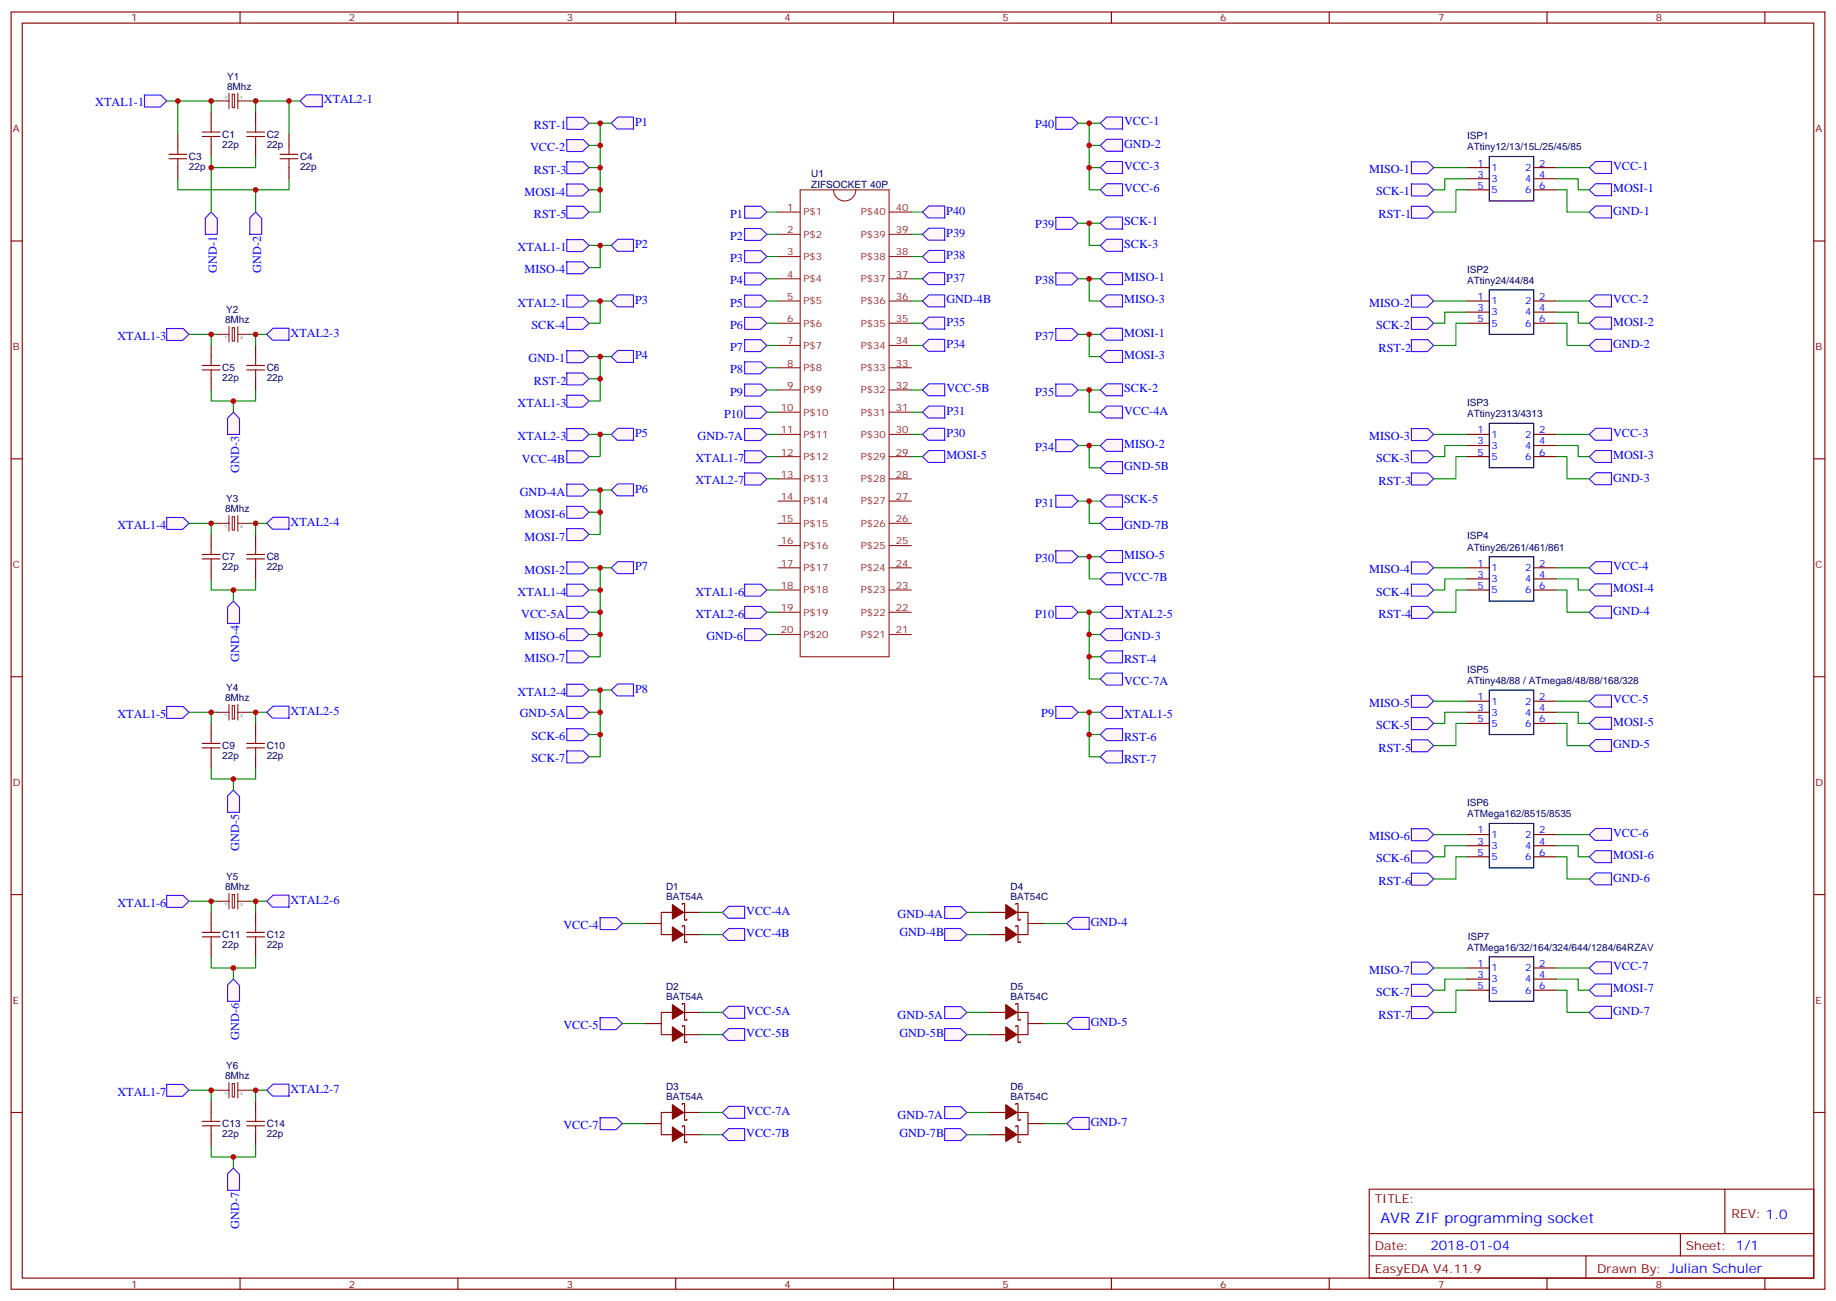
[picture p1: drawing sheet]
<svg xmlns="http://www.w3.org/2000/svg" width="583mm" height="413mm" viewBox="0 0 583 413" stroke-linecap="round" stroke-linejoin="round" font-family="sans-serif">
<g fill="none" stroke="#870000" stroke-width=".35">
<path d="M3.5 3.8h575.8v405.4h-575.8zM7.1 7.3h568.6v398.3h-568.6zM76.2 3.8v3.5M145.3 3.8v3.5M214.5 3.8v3.5M283.6 3.8v3.5M352.8 3.8v3.5M421.9 3.8v3.5M491.1 3.8v3.5M560.2 3.8v3.5M67 35.6v3.5M81.1 35.6v3.5"/>
<path d="M56.4 42.6v3.5M56.4 53.2v3.5M67 46.1v3.6M81.1 46.1v3.6M91.7 42.6v3.5M91.7 53.2v3.5M465.7 53.2h7M465.7 56.7h7M486.8 53.2h7.1M486.8 56.7h7.1M3.5 76.5h3.6M465.7 60.3h7"/>
<path d="M486.8 60.3h7.1M575.7 76.5h3.6M465.7 95.5h7M465.7 99.1h7M486.8 95.5h7.1M486.8 99.1h7.1M67 109.6v3.6M81.1 109.6v3.6M465.7 102.6h7M486.8 102.6h7.1M67 120.2v3.6M81.1 120.2v3.6"/>
<path d="M465.7 137.9h7M486.8 137.9h7.1M3.5 145.6h3.6M465.7 141.4h7M465.7 144.9h7M486.8 141.4h7.1M486.8 144.9h7.1M575.7 145.6h3.6M67 169.6v3.5M81.1 169.6v3.5M67 180.2v3.5M81.1 180.2v3.5"/>
<path d="M465.7 180.2h7M465.7 183.7h7M465.7 187.3h7M486.8 180.2h7.1M486.8 183.7h7.1M486.8 187.3h7.1M3.5 214.8h3.6M575.7 214.8h3.6M67 229.6v3.5M81.1 229.6v3.5M465.7 222.5h7M465.7 226.1h7"/>
<path d="M465.7 229.6h7M486.8 222.5h7.1M486.8 226.1h7.1M486.8 229.6h7.1M67 240.2v3.5M81.1 240.2v3.5M465.7 264.9h7M465.7 268.4h7M465.7 271.9h7M486.8 264.9h7.1M486.8 268.4h7.1M486.8 271.9h7.1"/>
<path d="M3.5 283.9h3.6M67 289.6v3.5M81.1 289.6v3.5M204.6 293.1h5.3M213.4 289.6h-3.5v7h3.5M216.6 287.1v-.4h.7v5.3h.7v-.3M216.6 294.1v-.3h.7v5.3h.7v-.4M217 296.6h5.2M217 289.6h5.2M314 296.6h5.3M314 289.6h5.3M322.4 294.1v-.3h.7v5.3h.7v-.4"/>
<path d="M322.4 287.1v-.4h.7v5.3h.7v-.3M322.8 289.6h3.5v7h-3.2M326.3 293.1h5.3M575.7 283.9h3.6M67 300.1v3.6M81.1 300.1v3.6M216.6 318.8v-.3h.7v5.3h.7v-.4M322.4 318.8v-.3h.7v5.3h.7v-.4M465.7 307.2h7M465.7 310.7h7M465.7 314.3h7M486.8 307.2h7.1"/>
<path d="M486.8 310.7h7.1M486.8 314.3h7.1M204.6 324.8h5.3M213.4 321.3h-3.5v7.1h3.5M216.6 325.9v-.4h.7v5.3h.7v-.3M217 328.4h5.2M217 321.3h5.2M314 328.4h5.3M314 321.3h5.3M322.4 325.9v-.4h.7v5.3h.7v-.3M322.8 321.3h3.5v7.1h-3.2M326.3 324.8h5.3"/>
<path d="M3.5 353.1h3.6M67 349.5v3.6M81.1 349.5v3.6M204.6 356.6h5.3M213.4 353.1h-3.5v7h3.5M216.6 350.6v-.4h.7v5.3h.7v-.3M216.6 357.6v-.3h.7v5.3h.7v-.4M217 353.1h5.2M314 353.1h5.3M322.4 357.6v-.3h.7v5.3h.7v-.4M322.4 350.6v-.4h.7v5.3h.7v-.3M322.8 353.1h3.5v7h-3.2"/>
<path d="M326.3 356.6h5.3M575.7 353.1h3.6M67 360.1v3.5M81.1 360.1v3.5M217 360.1h5.2M314 360.1h5.3M434.6 377.4h141.1v28.2h-141.1zM547.5 377.4v14.1M434.6 391.5h141.1M434.6 398.6h141.1M503.4 398.6v7M533.4 391.5v7.1"/>
<path d="M76.2 405.6v3.6M145.3 405.6v3.6M214.5 405.6v3.6M283.6 405.6v3.6M352.8 405.6v3.6M421.9 405.6v3.6M491.1 405.6v3.6M560.2 405.6v3.6"/>
</g>
<g fill="none" stroke="#8c2424" stroke-width=".35">
<path d="M68.8 32h3.9M72.7 29.6v4.9M73.7 29.9h.7v4.2h-.7zM75.5 32h3.9M75.5 29.6v4.9M246.9 67.3h7.1M246.9 74.4h7.1M254 60.3h28.2v148.1h-28.2zM264.6 60.3a3.5 3.5 0 0 0 3.5 3.5 3.5 3.5 0 0 0 3.5-3.5M282.2 67.3h7.1M282.2 74.4h7.1M246.9 81.4h7.1"/>
<path d="M246.9 88.5h7.1M246.9 95.5h7.1M282.2 81.4h7.1M282.2 88.5h7.1M282.2 95.5h7.1M68.8 106.1h3.9M72.7 103.6v5M73.7 104h.7v4.2h-.7zM75.5 103.6v5M75.5 106.1h3.9M246.9 102.6h7.1M246.9 109.6h7.1"/>
<path d="M246.9 116.7h7.1M282.2 102.6h7.1M282.2 109.6h7.1M282.2 116.7h7.1M246.9 123.8h7.1M246.9 130.8h7.1M246.9 137.9h7.1M282.2 123.8h7.1M282.2 130.8h7.1M282.2 137.9h7.1M246.9 144.9h7.1M246.9 152h7.1"/>
<path d="M246.9 159h7.1M282.2 144.9h7.1M282.2 152h7.1M282.2 159h7.1M68.8 166.1h3.9M72.7 163.6v5M73.7 164h.7v4.2h-.7zM75.5 166.1h3.9M75.5 163.6v5M246.9 166.1h7.1M246.9 173.1h7.1M282.2 166.1h7.1"/>
<path d="M282.2 173.1h7.1M246.9 180.2h7.1M246.9 187.3h7.1M246.9 194.3h7.1M282.2 180.2h7.1M282.2 187.3h7.1M282.2 194.3h7.1M246.9 201.4h7.1M282.2 201.4h7.1M68.8 226.1h3.9M72.7 223.6v4.9M73.7 223.9h.7v4.3h-.7z"/>
<path d="M75.5 223.6v4.9M75.5 226.1h3.9M68.8 286h3.9M72.7 283.6v4.9M73.7 283.9h.7v4.2h-.7zM75.5 283.6v4.9M75.5 286h3.9M68.8 346h3.9M72.7 343.5v5M73.7 343.9h.7v4.2h-.7zM75.5 343.5v5M75.5 346h3.9"/>
</g>
<path d="M472.7 49.7h14.1v14.1h-14.1zM472.7 92h14.1v14.1h-14.1zM472.7 134.3h14.1v14.1h-14.1zM472.7 176.7h14.1v14.1h-14.1zM472.7 219h14.1v14.1h-14.1zM472.7 261.3h14.1v14.1h-14.1zM472.7 303.7h14.1v14.1h-14.1z" fill="none" stroke="#000" stroke-width=".35"/>
<g fill="none" stroke="#a10000" stroke-width=".35">
<path d="M67 39.1v2.8M81.1 39.1v2.8M53.6 50.4h5.7M53.6 49h5.7M56.4 46.1v2.9M56.4 50.4v2.8M64.2 43.3h5.6M64.2 41.9h5.6M67 43.3v2.8M78.3 43.3h5.7M78.3 41.9h5.7M81.1 43.3v2.8"/>
<path d="M88.9 50.4h5.6M88.9 49h5.6M91.7 46.1v2.9M91.7 50.4v2.8M64.2 117.4h5.6M64.2 116h5.6M67 113.2v2.8M67 117.4v2.8M78.3 117.4h5.7M78.3 116h5.7M81.1 113.2v2.8M81.1 117.4v2.8"/>
<path d="M64.2 177.4h5.6M64.2 176h5.6M67 173.1v2.9M67 177.4v2.8M78.3 177.4h5.7M78.3 176h5.7M81.1 173.1v2.9M81.1 177.4v2.8M64.2 237.3h5.6M64.2 235.9h5.6M67 233.1v2.8M67 237.3v2.9"/>
<path d="M78.3 237.3h5.7M78.3 235.9h5.7M81.1 233.1v2.8M81.1 237.3v2.9M64.2 297.3h5.6M64.2 295.9h5.6M67 293.1v2.8M67 297.3v2.8M78.3 297.3h5.7M78.3 295.9h5.7M81.1 293.1v2.8M81.1 297.3v2.8"/>
<path d="M64.2 357.3h5.6M64.2 355.9h5.6M67 353.1v2.8M67 357.3v2.8M78.3 357.3h5.7M78.3 355.9h5.7M81.1 353.1v2.8M81.1 357.3v2.8"/>
</g>
<g fill="#870000" stroke="#870000" stroke-width=".35">
<path d="M213.4 287.1l3.6 2.5-3.6 2.1z"/>
<path d="M213.4 294.1l3.6 2.5-3.6 2.1z"/>
<path d="M213.4 318.8l3.6 2.5-3.6 2.1z"/>
<path d="M213.4 325.9l3.6 2.5-3.6 2.1z"/>
<path d="M213.4 350.6l3.6 2.5-3.6 2.1z"/>
<path d="M213.4 357.6l3.6 2.5-3.6 2.1z"/>
<path d="M319.3 294.1l3.5 2.5-3.5 2.1z"/>
<path d="M319.3 287.1l3.5 2.5-3.5 2.1z"/>
<path d="M319.3 325.9l3.5 2.5-3.5 2.1z"/>
<path d="M319.3 318.8l3.5 2.5-3.5 2.1z"/>
<path d="M319.3 357.6l3.5 2.5-3.5 2.1z"/>
<path d="M319.3 350.6l3.5 2.5-3.5 2.1z"/>
</g>
<g fill="#fff7f7" stroke="#420aff" stroke-width=".35">
<path d="M349.2 39.1l2.1-2h5l.1 3.8h-5.3z"/>
<path d="M349.2 70.8l2.1-1.9h5l.1 3.8h-5.3z"/>
<path d="M349.2 88.5l2.1-2h5l.1 3.8h-5.3z"/>
<path d="M349.2 106.1l2.1-1.9h5l.1 3.8h-5.3z"/>
<path d="M179.8 111.3h5.3l1.9 1.9-2.1 1.9h-5z"/>
<path d="M179.8 37.2h5.3l1.9 1.9-2.1 1.9h-5z"/>
<path d="M504.5 53.2l2-1.9h5l.1 3.8h-5.3z"/>
<path d="M447.9 58.4h5.3l1.9 1.9-2 1.9h-5.1z"/>
<path d="M447.9 51.3h5.3l1.9 1.9-2 1.9h-5.1z"/>
<path d="M504.5 60.3l2-2h5l.1 3.8h-5.3z"/>
<path d="M504.5 67.3l2-1.9h5l.1 3.8h-5.3z"/>
<path d="M447.9 65.5h5.3l1.9 1.8-2 2h-5.1z"/>
<path d="M504.5 95.5l2-1.9h5l.1 3.8h-5.3z"/>
<path d="M447.9 100.7h5.3l1.9 1.9-2 1.9h-5.1z"/>
<path d="M447.9 93.7h5.3l1.9 1.8-2 2h-5.1z"/>
<path d="M504.5 102.6l2-2h5l.1 3.8h-5.3z"/>
<path d="M504.5 109.6l2-1.9h5l.1 3.8h-5.3z"/>
<path d="M447.9 107.8h5.3l1.9 1.8-2 2h-5.1z"/>
<path d="M504.5 137.9l2-2h5l.1 3.8h-5.3z"/>
<path d="M447.9 143.1h5.3l1.9 1.8-2 2h-5.1z"/>
<path d="M447.9 136h5.3l1.9 1.9-2 1.9h-5.1z"/>
<path d="M504.5 144.9l2-1.9h5l.1 3.8h-5.3z"/>
<path d="M504.5 152l2-2h5l.1 3.8h-5.3z"/>
<path d="M447.9 150.1h5.3l1.9 1.9-2 1.9h-5.1z"/>
<path d="M504.5 180.2l2-1.9h5l.1 3.8h-5.3z"/>
<path d="M447.9 185.4h5.3l1.9 1.9-2 1.9h-5.1z"/>
<path d="M447.9 178.3h5.3l1.9 1.9-2 1.9h-5.1z"/>
<path d="M504.5 187.3l2-2h5l.1 3.8h-5.3z"/>
<path d="M504.5 194.3l2-1.9h5l.1 3.8h-5.3z"/>
<path d="M447.9 192.5h5.3l1.9 1.8-2 2h-5.1z"/>
<path d="M504.5 307.2l2-1.9h5l.1 3.8h-5.3z"/>
<path d="M447.9 312.4h5.3l1.9 1.9-2 1.9h-5.1z"/>
<path d="M447.9 305.3h5.3l1.9 1.9-2 1.9h-5.1z"/>
<path d="M504.5 314.3l2-2h5l.1 3.8h-5.3z"/>
<path d="M504.5 321.3l2-1.9h5l.1 3.8h-5.3z"/>
<path d="M447.9 319.5h5.3l1.9 1.8-2 2h-5.1z"/>
<path d="M504.5 264.9l2-2h5l.1 3.8h-5.3z"/>
<path d="M447.9 270.1h5.3l1.9 1.8-2 2h-5.1z"/>
<path d="M447.9 263h5.3l1.9 1.9-2 1.9h-5.1z"/>
<path d="M504.5 271.9l2-1.9h5l.1 3.8h-5.3z"/>
<path d="M504.5 279l2-2h5l.1 3.8h-5.3z"/>
<path d="M447.9 277.1h5.3l1.9 1.9-2 1.9h-5.1z"/>
<path d="M179.8 44.3h5.3l1.9 1.8-2.1 2h-5z"/>
<path d="M349.2 123.8l2.1-2h5l.1 3.8h-5.3z"/>
<path d="M349.2 141.4l2.1-1.9h5l.1 3.7h-5.3z"/>
<path d="M179.8 178.3h5.3l1.9 1.9-2.1 1.9h-5z"/>
<path d="M349.2 46.1l2.1-1.9h5l.1 3.8h-5.3z"/>
<path d="M179.8 118.4h5.3l1.9 1.8-2.1 2h-5z"/>
<path d="M349.2 60.3l2.1-2h5l.1 3.8h-5.3z"/>
<path d="M349.2 53.2l2.1-1.9h5l.1 3.8h-5.3z"/>
<path d="M179.8 51.3h5.3l1.9 1.9-2.1 1.9h-5z"/>
<path d="M179.8 65.5h5.3l1.9 1.8-2.1 2h-5z"/>
<path d="M236.3 65.5h5.3l1.8 1.8-2 2h-5z"/>
<path d="M194 39.1l2.1-2h5l.1 3.8h-5.3z"/>
<path d="M236.3 86.6h5.3l1.8 1.9-2 1.9h-5z"/>
<path d="M194 113.2l2.1-2h5l.1 3.8h-5.3z"/>
<path d="M335.1 37.2h5.2l1.9 1.9-2 1.9h-5.1z"/>
<path d="M292.8 74.4l2-2h5.1v3.8h-5.2z"/>
<path d="M292.8 81.4l2-1.9h5.1v3.8h-5.2z"/>
<path d="M292.8 88.5l2-2h5.1v3.8h-5.2z"/>
<path d="M335.1 69h5.2l1.9 1.8-2 2h-5.1z"/>
<path d="M335.1 86.6h5.2l1.9 1.9-2 1.9h-5.1z"/>
<path d="M335.1 104.3h5.2l1.9 1.8-2 2h-5.1z"/>
<path d="M349.2 77.9l2.1-1.9h5l.1 3.7h-5.3z"/>
<path d="M349.2 95.5l2.1-1.9h5l.1 3.8h-5.3z"/>
<path d="M349.2 113.2l2.1-2h5l.1 3.8h-5.3z"/>
<path d="M236.3 129h5.3l1.8 1.8-2 2h-5z"/>
<path d="M236.3 107.8h5.3l1.8 1.8-2 2h-5z"/>
<path d="M236.3 114.8h5.3l1.8 1.9-2 1.9h-5z"/>
<path d="M194 180.2l2.1-1.9h5l.1 3.8h-5.3z"/>
<path d="M179.8 143.1h5.3l1.9 1.8-2.1 2h-5z"/>
<path d="M194 219l2.1-1.9h5l.1 3.8h-5.3z"/>
<path d="M179.8 224.2h5.3l1.9 1.9-2.1 1.9h-5z"/>
<path d="M349.2 159l2.1-1.9h5l.1 3.8h-5.3z"/>
<path d="M349.2 176.7l2.1-2h5l.1 3.8h-5.3z"/>
<path d="M292.8 144.9l2-1.9h5.1v3.8h-5.2z"/>
<path d="M236.3 199.5h5.3l1.8 1.9-2 1.9h-5z"/>
<path d="M179.8 238.3h5.3l1.9 1.9-2.1 1.9h-5z"/>
<path d="M179.8 231.3h5.3l1.9 1.8-2.1 2h-5z"/>
<path d="M179.8 206.6h5.3l1.9 1.8-2.1 2h-5z"/>
<path d="M179.8 199.5h5.3l1.9 1.9-2.1 1.9h-5z"/>
<path d="M236.3 100.7h5.3l1.8 1.9-2 1.9h-5z"/>
<path d="M194 155.5l2.1-1.9h5l.1 3.8h-5.3z"/>
<path d="M179.8 167.8h5.3l1.9 1.8-2.1 2h-5z"/>
<path d="M179.8 160.7h5.3l1.9 1.9-2.1 1.9h-5z"/>
<path d="M236.3 121.9h5.3l1.8 1.9-2 1.9h-5z"/>
<path d="M335.1 224.2h5.2l1.9 1.9-2 1.9h-5.1z"/>
<path d="M349.2 240.2l1.9-1.9h5.3l-.1 3.8h-5z"/>
<path d="M349.2 233.1l1.9-1.8h5.3l-.1 3.8h-5z"/>
<path d="M292.8 67.3l2-1.9h5.1v3.8h-5.2z"/>
<path d="M335.1 192.5h5.2l1.9 1.8-2 2h-5.1z"/>
<path d="M349.2 201.4l1.9-1.9h5.3l-.1 3.8h-5z"/>
<path d="M504.5 222.5l2-1.9h5l.1 3.8h-5.3z"/>
<path d="M447.9 227.7h5.3l1.9 1.9-2 1.9h-5.1z"/>
<path d="M447.9 220.7h5.3l1.9 1.8-2 2h-5.1z"/>
<path d="M504.5 229.6l2-2h5l.1 3.8h-5.3z"/>
<path d="M504.5 236.6l2-1.9h5l.1 3.8h-5.3z"/>
<path d="M447.9 234.8h5.3l1.9 1.8-2 2h-5.1z"/>
<path d="M179.8 83.1h5.3l1.9 1.8-2.1 2h-5z"/>
<path d="M179.8 100.7h5.3l1.9 1.9-2.1 1.9h-5z"/>
<path d="M349.2 208.4l1.9-1.8h5.3l-.1 3.8h-5z"/>
<path d="M179.8 58.4h5.3l1.9 1.9-2.1 1.9h-5z"/>
<path d="M338.7 293.1l2-2h5l.1 3.8h-5.3z"/>
<path d="M299.8 287.7h5.3l1.8 1.9-2 1.9h-5z"/>
<path d="M299.9 294.7h5l2 1.9-1.8 1.9h-5.3z"/>
<path d="M229.3 289.6l2-2h5.1v3.8h-5.2z"/>
<path d="M190.4 291.2h5.3l1.9 1.9-2.1 1.9h-5z"/>
<path d="M179.8 153.7h5.3l1.9 1.8-2.1 1.9h-5z"/>
<path d="M292.8 95.5l2-1.9h5.1v3.8h-5.2z"/>
<path d="M292.8 102.6l2-2h5.1v3.8h-5.2z"/>
<path d="M335.1 121.9h5.2l1.9 1.9-2 1.9h-5.1z"/>
<path d="M349.2 130.8l2.1-1.9h5l.1 3.8h-5.3z"/>
<path d="M179.8 192.5h5.3l1.9 1.8-2.1 2h-5z"/>
<path d="M292.8 123.8l2-2h5.1v3.8h-5.2z"/>
<path d="M292.8 109.6l2-1.9h5.1v3.8h-5.2z"/>
<path d="M349.2 148.4l2.1-1.9h5l.1 3.8h-5.3z"/>
<path d="M335.1 139.5h5.2l1.9 1.9-2 1.9h-5.1z"/>
<path d="M236.3 136h5.3l1.8 1.9-2 1.9h-5z"/>
<path d="M349.2 215.5l1.9-1.9h5.3l-.1 3.8h-5z"/>
<path d="M335.1 157.2h5.2l1.9 1.8-2 2h-5.1z"/>
<path d="M335.1 174.8h5.2l1.9 1.9-2 1.9h-5.1z"/>
<path d="M292.8 130.8l2-1.9h5.1v3.8h-5.2z"/>
<path d="M292.8 137.9l2-2h5.1v3.8h-5.2z"/>
<path d="M349.2 166.1l1.9-1.9h5.3l-.1 3.8h-5z"/>
<path d="M349.2 183.7l2.1-1.9h5l.1 3.8h-5.3z"/>
<path d="M45.8 30.2h5.3l1.8 1.8-2 2h-5z"/>
<path d="M95.2 32l2.1-1.9h5l.1 3.8h-5.3z"/>
<path d="M67 67.3l2 2v5.1l-3.8 .1v-5.3z"/>
<path d="M81.1 67.3l2 2v5.1l-3.8 .1v-5.3z"/>
<path d="M52.8 104.3h5.3l1.9 1.8-2.1 2h-5z"/>
<path d="M72.2 132.7l1.9-1.9 1.9 2v5.1l-3.8 .1z"/>
<path d="M84.7 106.1l2-1.9h5l.1 3.8h-5.3z"/>
<path d="M52.8 164.2h5.3l1.9 1.9-2.1 1.9h-5z"/>
<path d="M72.2 192.6l1.9-1.8 1.9 2v5l-3.8 .1z"/>
<path d="M84.7 166.1l2-2h5l.1 3.8h-5.3z"/>
<path d="M52.8 224.2h5.3l1.9 1.9-2.1 1.9h-5z"/>
<path d="M72.2 252.6l1.9-1.8 1.9 2v5l-3.8 .1z"/>
<path d="M84.7 226.1l2-2h5l.1 3.8h-5.3z"/>
<path d="M52.8 284.2h5.3l1.9 1.8-2.1 2h-5z"/>
<path d="M72.2 312.6l1.9-1.9 1.9 2.1v5l-3.8 .1z"/>
<path d="M84.7 286l2-1.9h5l.1 3.8h-5.3z"/>
<path d="M52.8 344.2h5.3l1.9 1.8-2.1 1.9h-5z"/>
<path d="M72.2 372.6l1.9-1.9 1.9 2v5.1h-3.8z"/>
<path d="M84.7 346l2-1.9h5l.1 3.8h-5.3z"/>
<path d="M194 77.9l2.1-1.9h5l.1 3.7h-5.3z"/>
<path d="M236.3 72.5h5.3l1.8 1.9-2 1.9h-5z"/>
<path d="M179.8 76h5.3l1.9 1.9-2.1 1.9h-5z"/>
<path d="M179.8 93.7h5.3l1.9 1.8-2.1 2h-5z"/>
<path d="M194 95.5l2.1-1.9h5l.1 3.8h-5.3z"/>
<path d="M236.3 79.6h5.3l1.8 1.8-2 2h-5z"/>
<path d="M236.3 93.7h5.3l1.8 1.8-2 2h-5z"/>
<path d="M194 137.9l2.1-2h5l.1 3.8h-5.3z"/>
<path d="M179.8 125.4h5.3l1.9 1.9-2.1 1.9h-5z"/>
<path d="M179.8 136h5.3l1.9 1.9-2.1 1.9h-5z"/>
<path d="M179.8 185.4h5.3l1.9 1.9-2.1 1.9h-5z"/>
<path d="M179.8 217.2h5.3l1.9 1.8-2.1 1.9h-5z"/>
<path d="M349.2 226.1l1.9-1.9h5.3l-.1 3.8h-5z"/>
<path d="M349.2 194.3l1.9-1.8h5.3l-.1 3.8h-5z"/>
<path d="M236.3 185.4h5.3l1.8 1.9-2 1.9h-5z"/>
<path d="M236.3 192.5h5.3l1.8 1.8-2 2h-5z"/>
<path d="M236.3 143.1h5.3l1.8 1.8-2 2h-5z"/>
<path d="M236.3 150.1h5.3l1.8 1.9-2 1.9h-5z"/>
<path d="M229.3 296.6l2-1.9h5.1v3.8h-5.2z"/>
<path d="M229.3 321.3l2-1.9h5.1v3.8h-5.2z"/>
<path d="M190.4 323h5.3l1.9 1.8-2.1 2h-5z"/>
<path d="M229.3 328.4l2-2h5.1v3.8h-5.2z"/>
<path d="M229.3 353.1l2-2h5.1v3.8h-5.2z"/>
<path d="M190.4 354.7h5.3l1.9 1.9-2.1 1.9h-5z"/>
<path d="M229.3 360.1l2-1.9h5.1v3.8h-5.2z"/>
<path d="M338.7 324.8l2-1.9h5l.1 3.8h-5.3z"/>
<path d="M299.8 319.5h5.3l1.8 1.8-2 2h-5z"/>
<path d="M299.9 326.4h5l2 2-1.8 1.8h-5.3z"/>
<path d="M338.7 356.6l2-2h5l.1 3.8h-5.3z"/>
<path d="M299.8 351.2h5.3l1.8 1.9-2 1.9h-5z"/>
<path d="M299.9 358.2h5l2 1.9-1.8 1.9h-5.3z"/>
</g>
<g fill="none" stroke="#008700" stroke-width=".35">
<path d="M52.9 32h14.1M56.4 32v10.6M68.8 32h-1.8v3.6M79.4 32h1.7v3.6M81.1 32h14.1M91.7 32v10.6M187 39.1h7M190.5 39.1v7h-3.5M342.2 39.1h7M345.7 39.1v7h3.5M56.4 56.7v3.6h35.3v-3.6M67 49.7v3.5h14.1v-3.5"/>
<path d="M67 53.2v14.1M190.5 46.1v7.1h-3.5M190.5 53.2v7.1h-3.5M345.7 46.1v7.1h3.5M345.7 53.2v7.1h3.5M455.1 53.2h10.6M465.7 56.7h-7.1v3.6h-3.5M493.9 56.7h7v3.6h3.6M493.9 53.2h10.6M81.1 60.3v7M187 77.9h7M190.5 60.3v7h-3.5"/>
<path d="M190.5 77.9v7h-3.5M243.4 67.3h3.5M243.4 74.4h3.5M289.3 67.3h3.5M289.3 74.4h3.5M342.2 70.8h7M345.7 70.8v7.1h3.5M465.7 60.3h-3.6v7h-7M493.9 60.3h3.5v7h7.1M187 95.5h7M190.5 95.5v7.1h-3.5M243.4 95.5h3.5"/>
<path d="M243.4 88.5h3.5M243.4 81.4h3.5M289.3 95.5h3.5M289.3 88.5h3.5M289.3 81.4h3.5M342.2 88.5h7M345.7 88.5v7h3.5M455.1 95.5h10.6M465.7 99.1h-7.1v3.5h-3.5M493.9 99.1h7v3.5h3.6M493.9 95.5h10.6M60 106.1h7"/>
<path d="M68.8 106.1h-1.8v3.5M79.4 106.1h1.7v3.5M81.1 106.1h3.6M187 113.2h7M190.5 113.2v7h-3.5M243.4 109.6h3.5M243.4 116.7h3.5M243.4 102.6h3.5M289.3 109.6h3.5M289.3 102.6h3.5M342.2 106.1h7M345.7 106.1v7.1h3.5"/>
<path d="M465.7 102.6h-3.6v7h-7M493.9 102.6h3.5v7h7.1M67 123.8v3.5h14.1v-3.5M74.1 127.3v3.5M187 137.9h7M190.5 120.2v7.1h-3.5M190.5 137.9v7h-3.5M243.4 137.9h3.5M243.4 130.8h3.5M243.4 123.8h3.5M289.3 137.9h3.5M289.3 130.8h3.5"/>
<path d="M289.3 123.8h3.5M342.2 123.8h7M345.7 123.8v7h3.5M455.1 137.9h10.6M493.9 137.9h10.6M187 155.5h7M190.5 155.5v7.1h-3.5M243.4 144.9h3.5M243.4 152h3.5M289.3 144.9h3.5M342.2 141.4h7M342.2 159h7"/>
<path d="M345.7 141.4v7h3.5M345.7 159v7.1h3.5M465.7 141.4h-7.1v3.5h-3.5M465.7 144.9h-3.6v7.1h-7M493.9 144.9h3.5v7.1h7.1M493.9 141.4h7v3.5h3.6M60 166.1h7M68.8 166.1h-1.8v3.5M79.4 166.1h1.7v3.5M81.1 166.1h3.6M190.5 162.6v7h-3.5M342.2 176.7h7"/>
<path d="M345.7 176.7v7h3.5M67 183.7v3.6h14.1v-3.6M74.1 187.3v3.5M187 180.2h7M190.5 180.2v7.1h-3.5M190.5 187.3v7h-3.5M190.5 194.3v7.1h-3.5M243.4 194.3h3.5M243.4 187.3h3.5M342.2 194.3h7M345.7 194.3v7.1h3.5M455.1 180.2h10.6"/>
<path d="M465.7 183.7h-7.1v3.6h-3.5M465.7 187.3h-3.6v7h-7M493.9 187.3h3.5v7h7.1M493.9 183.7h7v3.6h3.6M493.9 180.2h10.6M187 219h7M190.5 201.4v7h-3.5M190.5 219v7.1h-3.5M243.4 201.4h3.5M345.7 201.4v7h3.5M345.7 208.4v7.1h3.5M60 226.1h7"/>
<path d="M68.8 226.1h-1.8v3.5M79.4 226.1h1.7v3.5M81.1 226.1h3.6M190.5 226.1v7h-3.5M190.5 233.1v7.1h-3.5M342.2 226.1h7M345.7 233.1v7.1h3.5M345.7 226.1v7h3.5M455.1 222.5h10.6M465.7 226.1h-7.1v3.5h-3.5M465.7 229.6h-3.6v7h-7M493.9 229.6h3.5v7h7.1"/>
<path d="M493.9 226.1h7v3.5h3.6M493.9 222.5h10.6M67 243.7v3.5h14.1v-3.5M74.1 247.2v3.6M455.1 264.9h10.6M465.7 268.4h-7.1v3.5h-3.5M465.7 271.9h-3.6v7.1h-7M493.9 271.9h3.5v7.1h7.1M493.9 268.4h7v3.5h3.6M493.9 264.9h10.6M60 286h7M68.8 286h-1.8v3.6"/>
<path d="M79.4 286h1.7v3.6M81.1 286h3.6M197.6 293.1h7M222.2 289.6h7.1M222.2 296.6h7.1M306.9 289.6h7.1M306.9 296.6h7.1M331.6 293.1h7.1M67 303.7v3.5h14.1v-3.5M74.1 307.2v3.5M455.1 307.2h10.6M465.7 310.7h-7.1v3.6h-3.5"/>
<path d="M465.7 314.3h-3.6v7h-7M493.9 314.3h3.5v7h7.1M493.9 310.7h7v3.6h3.6M493.9 307.2h10.6M197.6 324.8h7M222.2 321.3h7.1M222.2 328.4h7.1M306.9 321.3h7.1M306.9 328.4h7.1M331.6 324.8h7.1M60 346h7M68.8 346h-1.8v3.5"/>
<path d="M79.4 346h1.7v3.5M81.1 346h3.6M197.6 356.6h7M222.2 353.1h7.1M306.9 353.1h7.1M331.6 356.6h7.1M67 363.6v3.6h14.1v-3.6M74.1 367.2v3.5M222.2 360.1h7.1M306.9 360.1h7.1"/>
</g>
<g fill="#c00">
<circle cx="345.7" cy="226.1" r=".88"/>
<circle cx="345.7" cy="233.1" r=".88"/>
<circle cx="190.5" cy="219" r=".88"/>
<circle cx="190.5" cy="155.5" r=".88"/>
<circle cx="190.5" cy="162.6" r=".88"/>
<circle cx="190.5" cy="201.4" r=".88"/>
<circle cx="190.5" cy="187.3" r=".88"/>
<circle cx="190.5" cy="120.2" r=".88"/>
<circle cx="81.1" cy="346" r=".88"/>
<circle cx="67" cy="346" r=".88"/>
<circle cx="74.1" cy="367.2" r=".88"/>
<circle cx="81.1" cy="226.1" r=".88"/>
<circle cx="67" cy="226.1" r=".88"/>
<circle cx="74.1" cy="247.2" r=".88"/>
<circle cx="81.1" cy="106.1" r=".88"/>
<circle cx="67" cy="106.1" r=".88"/>
<circle cx="91.7" cy="32" r=".88"/>
<circle cx="67" cy="32" r=".88"/>
<circle cx="81.1" cy="32" r=".88"/>
<circle cx="345.7" cy="208.4" r=".88"/>
<circle cx="190.5" cy="60.3" r=".88"/>
<circle cx="190.5" cy="53.2" r=".88"/>
<circle cx="190.5" cy="233.1" r=".88"/>
<circle cx="345.7" cy="106.1" r=".88"/>
<circle cx="345.7" cy="88.5" r=".88"/>
<circle cx="345.7" cy="70.8" r=".88"/>
<circle cx="345.7" cy="53.2" r=".88"/>
<circle cx="345.7" cy="46.1" r=".88"/>
<circle cx="345.7" cy="39.1" r=".88"/>
<circle cx="190.5" cy="113.2" r=".88"/>
<circle cx="190.5" cy="46.1" r=".88"/>
<circle cx="190.5" cy="39.1" r=".88"/>
<circle cx="345.7" cy="123.8" r=".88"/>
<circle cx="345.7" cy="141.4" r=".88"/>
<circle cx="345.7" cy="159" r=".88"/>
<circle cx="345.7" cy="176.7" r=".88"/>
<circle cx="56.4" cy="32" r=".88"/>
<circle cx="67" cy="53.2" r=".88"/>
<circle cx="81.1" cy="60.3" r=".88"/>
<circle cx="74.1" cy="127.3" r=".88"/>
<circle cx="74.1" cy="187.3" r=".88"/>
<circle cx="67" cy="166.1" r=".88"/>
<circle cx="81.1" cy="166.1" r=".88"/>
<circle cx="74.1" cy="307.2" r=".88"/>
<circle cx="67" cy="286" r=".88"/>
<circle cx="81.1" cy="286" r=".88"/>
<circle cx="190.5" cy="77.9" r=".88"/>
<circle cx="190.5" cy="95.5" r=".88"/>
<circle cx="190.5" cy="137.9" r=".88"/>
<circle cx="190.5" cy="180.2" r=".88"/>
<circle cx="190.5" cy="194.3" r=".88"/>
<circle cx="190.5" cy="226.1" r=".88"/>
<circle cx="345.7" cy="201.4" r=".88"/>
<circle cx="345.7" cy="194.3" r=".88"/>
</g>
<text font-size="4.6" fill="#00f" x="438.1" y="388">AVR ZIF programming socket</text>
<text font-size="4.2" fill="#00f" x="454" y="396.8">2018-01-04</text>
<g font-size="3.9" fill="#00f">
<text x="30.2" y="33.8">XTAL1-1</text>
<text x="102.8" y="32.8">XTAL2-1</text>
<text x="169.5" y="41">RST-1</text>
<text x="201.6" y="39.9">P1</text>
<text x="328.6" y="40.7">P40</text>
<text x="356.8" y="39.8">VCC-1</text>
<text x="168.3" y="47.9">VCC-2</text>
<text x="356.8" y="47">GND-2</text>
<text x="356.8" y="53.9">VCC-3</text>
<text x="512.1" y="53.9">VCC-1</text>
<text x="169.5" y="55.1">RST-3</text>
<text x="434.6" y="55">MISO-1</text>
<text x="166.5" y="62.1">MOSI-4</text>
<text x="356.8" y="61">VCC-6</text>
<text x="436.8" y="62">SCK-1</text>
<text x="512.1" y="61">MOSI-1</text>
<text x="169.5" y="69.2">RST-5</text>
<text x="231.8" y="69.1">P1</text>
<text x="300.4" y="68.2">P40</text>
<text x="356.8" y="71.6">SCK-1</text>
<text x="437.6" y="69.2">RST-1</text>
<text x="512.1" y="68.2">GND-1</text>
<text x="231.8" y="76.2">P2</text>
<text x="300.4" y="75.2">P39</text>
<text x="328.6" y="72.5">P39</text>
<text x="164.3" y="79.7">XTAL1-1</text>
<text x="201.6" y="78.7">P2</text>
<text x="231.8" y="83.2">P3</text>
<text x="300.4" y="82.3">P38</text>
<text x="356.8" y="78.6">SCK-3</text>
<text x="68.8" y="86.5" transform="rotate(-90 68.8 86.5)">GND-1</text>
<text x="82.9" y="86.5" transform="rotate(-90 82.9 86.5)">GND-2</text>
<text x="166.5" y="86.7">MISO-4</text>
<text x="300.4" y="89.4">P37</text>
<text x="356.8" y="89.2">MISO-1</text>
<text x="231.8" y="90.3">P4</text>
<text x="328.6" y="90.1">P38</text>
<text x="164.3" y="97.3">XTAL2-1</text>
<text x="201.6" y="96.4">P3</text>
<text x="231.8" y="97.3">P5</text>
<text x="300.4" y="96.3">GND-4B</text>
<text x="356.8" y="96.3">MISO-3</text>
<text x="434.6" y="97.3">MISO-2</text>
<text x="512.1" y="96.3">VCC-2</text>
<text x="37.3" y="107.9">XTAL1-3</text>
<text x="92.3" y="106.9">XTAL2-3</text>
<text x="168.7" y="104.4">SCK-4</text>
<text x="231.8" y="104.4">P6</text>
<text x="300.4" y="103.3">P35</text>
<text x="328.6" y="107.8">P37</text>
<text x="356.8" y="106.8">MOSI-1</text>
<text x="436.8" y="104.4">SCK-2</text>
<text x="512.1" y="103.3">MOSI-2</text>
<text x="231.8" y="111.4">P7</text>
<text x="300.4" y="110.5">P34</text>
<text x="356.8" y="113.9">MOSI-3</text>
<text x="437.6" y="111.6">RST-2</text>
<text x="512.1" y="110.5">GND-2</text>
<text x="167.8" y="115">GND-1</text>
<text x="201.6" y="114">P4</text>
<text x="231.8" y="118.5">P8</text>
<text x="169.5" y="122.2">RST-2</text>
<text x="231.8" y="125.6">P9</text>
<text x="300.4" y="124.6">VCC-5B</text>
<text x="328.6" y="125.7">P35</text>
<text x="356.8" y="124.5">SCK-2</text>
<text x="164.3" y="129">XTAL1-3</text>
<text x="300.4" y="131.6">P31</text>
<text x="356.8" y="131.6">VCC-4A</text>
<text x="229.8" y="132.6">P10</text>
<text x="164.3" y="139.7">XTAL2-3</text>
<text x="201.6" y="138.7">P5</text>
<text x="221.4" y="139.8">GND-7A</text>
<text x="300.4" y="138.7">P30</text>
<text x="328.6" y="143">P34</text>
<text x="356.8" y="142.1">MISO-2</text>
<text x="434.6" y="139.6">MISO-3</text>
<text x="512.1" y="138.6">VCC-3</text>
<text x="75.9" y="150" transform="rotate(-90 75.9 150)">GND-3</text>
<text x="165.7" y="146.8">VCC-4B</text>
<text x="220.7" y="146.7">XTAL1-7</text>
<text x="300.4" y="145.6">MOSI-5</text>
<text x="356.8" y="149.3">GND-5B</text>
<text x="436.8" y="146.7">SCK-3</text>
<text x="512.1" y="145.6">MOSI-3</text>
<text x="220.7" y="153.7">XTAL2-7</text>
<text x="437.6" y="153.9">RST-3</text>
<text x="512.1" y="152.8">GND-3</text>
<text x="165" y="157.4">GND-4A</text>
<text x="201.6" y="156.4">P6</text>
<text x="328.6" y="160.9">P31</text>
<text x="356.8" y="159.8">SCK-5</text>
<text x="37.3" y="167.9">XTAL1-4</text>
<text x="92.3" y="166.9">XTAL2-4</text>
<text x="166.5" y="164.5">MOSI-6</text>
<text x="166.5" y="171.5">MOSI-7</text>
<text x="356.8" y="168">GND-7B</text>
<text x="328.6" y="178.5">P30</text>
<text x="356.8" y="177.4">MISO-5</text>
<text x="166.5" y="182.1">MOSI-2</text>
<text x="201.6" y="181">P7</text>
<text x="356.8" y="184.5">VCC-7B</text>
<text x="434.6" y="182">MISO-4</text>
<text x="512.1" y="180.9">VCC-4</text>
<text x="164.3" y="189">XTAL1-4</text>
<text x="220.7" y="189">XTAL1-6</text>
<text x="436.8" y="189">SCK-4</text>
<text x="512.1" y="188">MOSI-4</text>
<text x="165.5" y="196.1">VCC-5A</text>
<text x="220.7" y="196.1">XTAL2-6</text>
<text x="328.6" y="196.2">P10</text>
<text x="356.8" y="196.1">XTAL2-5</text>
<text x="437.6" y="196.2">RST-4</text>
<text x="512.1" y="195.2">GND-4</text>
<text x="166.5" y="203.1">MISO-6</text>
<text x="224.2" y="203">GND-6</text>
<text x="356.8" y="203.2">GND-3</text>
<text x="75.9" y="210" transform="rotate(-90 75.9 210)">GND-4</text>
<text x="166.5" y="210.2">MISO-7</text>
<text x="356.8" y="210.5">RST-4</text>
<text x="164.3" y="220.8">XTAL2-4</text>
<text x="201.6" y="219.8">P8</text>
<text x="356.8" y="217.4">VCC-7A</text>
<text x="37.3" y="227.8">XTAL1-5</text>
<text x="92.3" y="226.8">XTAL2-5</text>
<text x="165" y="227.7">GND-5A</text>
<text x="330.5" y="227.7">P9</text>
<text x="356.8" y="227.8">XTAL1-5</text>
<text x="434.6" y="224.3">MISO-5</text>
<text x="512.1" y="223.3">VCC-5</text>
<text x="436.8" y="231.4">SCK-5</text>
<text x="512.1" y="230.3">MOSI-5</text>
<text x="168.7" y="234.9">SCK-6</text>
<text x="356.8" y="235">RST-6</text>
<text x="437.6" y="238.6">RST-5</text>
<text x="512.1" y="237.5">GND-5</text>
<text x="168.7" y="241.9">SCK-7</text>
<text x="356.8" y="242.1">RST-7</text>
<text x="75.9" y="269.9" transform="rotate(-90 75.9 269.9)">GND-5</text>
<text x="434.6" y="266.6">MISO-6</text>
<text x="512.1" y="265.6">VCC-6</text>
<text x="436.8" y="273.7">SCK-6</text>
<text x="512.1" y="272.6">MOSI-6</text>
<text x="437.6" y="280.9">RST-6</text>
<text x="512.1" y="279.8">GND-6</text>
<text x="37.3" y="287.8">XTAL1-6</text>
<text x="92.3" y="286.8">XTAL2-6</text>
<text x="236.9" y="290.4">VCC-4A</text>
<text x="284.9" y="291.5">GND-4A</text>
<text x="346.3" y="293.9">GND-4</text>
<text x="178.8" y="294.8">VCC-4</text>
<text x="236.9" y="297.4">VCC-4B</text>
<text x="285.5" y="297.2">GND-4B</text>
<text x="434.6" y="309">MISO-7</text>
<text x="512.1" y="307.9">VCC-7</text>
<text x="436.8" y="316">SCK-7</text>
<text x="512.1" y="315">MOSI-7</text>
<text x="236.9" y="322.1">VCC-5A</text>
<text x="284.9" y="323.2">GND-5A</text>
<text x="437.6" y="323.2">RST-7</text>
<text x="512.1" y="322.2">GND-7</text>
<text x="75.9" y="329.9" transform="rotate(-90 75.9 329.9)">GND-6</text>
<text x="178.8" y="326.5">VCC-5</text>
<text x="236.9" y="329.2">VCC-5B</text>
<text x="285.5" y="329">GND-5B</text>
<text x="346.3" y="325.7">GND-5</text>
<text x="37.3" y="347.8">XTAL1-7</text>
<text x="92.3" y="346.8">XTAL2-7</text>
<text x="236.9" y="353.9">VCC-7A</text>
<text x="178.8" y="358.3">VCC-7</text>
<text x="284.9" y="355">GND-7A</text>
<text x="346.3" y="357.4">GND-7</text>
<text x="236.9" y="360.9">VCC-7B</text>
<text x="285.5" y="360.7">GND-7B</text>
<text x="75.9" y="389.9" transform="rotate(-90 75.9 389.9)">GND-7</text>
</g>
<g font-size="3.9" fill="#800">
<text x="436.4" y="381.6">TITLE:</text>
<text x="549.6" y="386.6">REV: 1.0</text>
<text x="436.4" y="396.8">Date:</text>
<text x="535.2" y="396.8">Sheet: 1/1</text>
<text x="436.4" y="403.9">EasyEDA V4.11.9</text>
<text x="506.9" y="403.9">Drawn By: Julian Schuler</text>
</g>
<g font-size="3.2" fill="#800">
<text x="41.6" y="6.8">1</text>
<text x="110.8" y="6.8">2</text>
<text x="179.9" y="6.8">3</text>
<text x="249.1" y="6.8">4</text>
<text x="318.2" y="6.8">5</text>
<text x="387.3" y="6.8">6</text>
<text x="456.5" y="6.8">7</text>
<text x="525.6" y="6.8">8</text>
<text x="4.1" y="41.9">A</text>
<text x="576.3" y="41.9">A</text>
<text x="4.1" y="111.1">B</text>
<text x="576.3" y="111.1">B</text>
<text x="4.1" y="180.2">C</text>
<text x="576.3" y="180.2">C</text>
<text x="4.1" y="249.3">D</text>
<text x="576.3" y="249.3">D</text>
<text x="4.1" y="318.5">E</text>
<text x="576.3" y="318.5">E</text>
<text x="41.6" y="408.6">1</text>
<text x="110.8" y="408.6">2</text>
<text x="179.9" y="408.6">3</text>
<text x="249.1" y="408.6">4</text>
<text x="318.2" y="408.6">5</text>
<text x="387.3" y="408.6">6</text>
<text x="456.5" y="408.6">7</text>
<text x="525.6" y="408.6">8</text>
</g>
<g font-size="3.2" fill="#000080">
<text x="72.1" y="28.5">8Mhz</text>
<text x="72.1" y="25.3">Y1</text>
<text x="70.6" y="46.9">22p</text>
<text x="70.6" y="43.8">C1</text>
<text x="84.7" y="46.9">22p</text>
<text x="84.7" y="43.8">C2</text>
<text x="465.7" y="47.7">ATtiny12/13/15L/25/45/85</text>
<text x="465.7" y="44.2">ISP1</text>
<text x="60" y="50.8">C3</text>
<text x="95.2" y="50.8">C4</text>
<text x="60" y="54">22p</text>
<text x="95.2" y="54">22p</text>
<text x="257.5" y="59.7">ZIFSOCKET 40P</text>
<text x="257.5" y="56.2">U1</text>
<text x="465.7" y="86.5">ISP2</text>
<text x="465.7" y="90.1">ATtiny24/44/84</text>
<text x="71.8" y="99.4">Y2</text>
<text x="71.4" y="102.6">8Mhz</text>
<text x="70.6" y="117.8">C5</text>
<text x="84.7" y="117.8">C6</text>
<text x="70.6" y="121">22p</text>
<text x="84.7" y="121">22p</text>
<text x="465.7" y="128.9">ISP3</text>
<text x="465.7" y="132.4">ATtiny2313/4313</text>
<text x="71.8" y="159.4">Y3</text>
<text x="71.4" y="162.6">8Mhz</text>
<text x="465.7" y="171.2">ISP4</text>
<text x="70.6" y="177.8">C7</text>
<text x="84.7" y="177.8">C8</text>
<text x="465.7" y="174.7">ATtiny26/261/461/861</text>
<text x="70.6" y="181">22p</text>
<text x="84.7" y="181">22p</text>
<text x="465.7" y="213.5">ISP5</text>
<text x="71.8" y="219.4">Y4</text>
<text x="465.7" y="217.1">ATtiny48/88 / ATmega8/48/88/168/328</text>
<text x="71.4" y="222.5">8Mhz</text>
<text x="70.6" y="237.8">C9</text>
<text x="84.7" y="237.8">C10</text>
<text x="70.6" y="241">22p</text>
<text x="84.7" y="241">22p</text>
<text x="465.7" y="255.9">ISP6</text>
<text x="465.7" y="259.4">ATMega162/8515/8535</text>
<text x="71.8" y="279.3">Y5</text>
<text x="71.4" y="282.5">8Mhz</text>
<text x="211.4" y="285.7">BAT54A</text>
<text x="211.4" y="282.5">D1</text>
<text x="320.8" y="285.7">BAT54C</text>
<text x="320.8" y="282.5">D4</text>
<text x="70.6" y="297.8">C11</text>
<text x="84.7" y="297.8">C12</text>
<text x="465.9" y="298.2">ISP7</text>
<text x="70.6" y="300.9">22p</text>
<text x="84.7" y="300.9">22p</text>
<text x="465.7" y="301.7">ATMega16/32/164/324/644/1284/64RZAV</text>
<text x="211.4" y="317.4">BAT54A</text>
<text x="211.4" y="314.2">D2</text>
<text x="320.8" y="317.4">BAT54C</text>
<text x="320.8" y="314.3">D5</text>
<text x="71.8" y="339.3">Y6</text>
<text x="71.4" y="342.5">8Mhz</text>
<text x="211.4" y="346">D3</text>
<text x="320.8" y="346">D6</text>
<text x="211.4" y="349.2">BAT54A</text>
<text x="320.8" y="349.2">BAT54C</text>
<text x="70.6" y="357.7">C13</text>
<text x="84.7" y="357.7">C14</text>
<text x="70.6" y="360.9">22p</text>
<text x="84.7" y="360.9">22p</text>
</g>
<g font-size="3.2" fill="#00f">
<text x="468.9" y="52.8">1</text>
<text x="488.6" y="52.8">2</text>
<text x="468.9" y="56.4">3</text>
<text x="468.9" y="59.9">5</text>
<text x="473.4" y="54.3">1</text>
<text x="473.4" y="57.8">3</text>
<text x="484.1" y="54.3">2</text>
<text x="484.1" y="57.8">4</text>
<text x="488.6" y="56.4">4</text>
<text x="488.6" y="59.9">6</text>
<text x="473.4" y="61.3">5</text>
<text x="484.1" y="61.3">6</text>
<text x="468.9" y="95.2">1</text>
<text x="488.6" y="95.2">2</text>
<text x="468.9" y="98.7">3</text>
<text x="473.4" y="96.6">1</text>
<text x="473.4" y="100.1">3</text>
<text x="484.1" y="96.6">2</text>
<text x="484.1" y="100.1">4</text>
<text x="488.6" y="98.7">4</text>
<text x="468.9" y="102.2">5</text>
<text x="473.4" y="103.6">5</text>
<text x="484.1" y="103.6">6</text>
<text x="488.6" y="102.2">6</text>
<text x="468.9" y="137.5">1</text>
<text x="488.6" y="137.5">2</text>
<text x="468.9" y="141">3</text>
<text x="473.4" y="138.9">1</text>
<text x="473.4" y="142.5">3</text>
<text x="484.1" y="138.9">2</text>
<text x="484.1" y="142.5">4</text>
<text x="488.6" y="141">4</text>
<text x="468.9" y="144.6">5</text>
<text x="473.4" y="146">5</text>
<text x="484.1" y="146">6</text>
<text x="488.6" y="144.6">6</text>
<text x="468.9" y="179.8">1</text>
<text x="488.6" y="179.8">2</text>
<text x="468.9" y="183.4">3</text>
<text x="473.4" y="181.3">1</text>
<text x="473.4" y="184.8">3</text>
<text x="484.1" y="181.3">2</text>
<text x="484.1" y="184.8">4</text>
<text x="488.6" y="183.4">4</text>
<text x="468.9" y="186.9">5</text>
<text x="473.4" y="188.3">5</text>
<text x="484.1" y="188.3">6</text>
<text x="488.6" y="186.9">6</text>
<text x="468.9" y="222.2">1</text>
<text x="468.9" y="225.7">3</text>
<text x="473.4" y="223.6">1</text>
<text x="473.4" y="227.1">3</text>
<text x="484.1" y="223.6">2</text>
<text x="484.1" y="227.1">4</text>
<text x="488.6" y="222.2">2</text>
<text x="488.6" y="225.7">4</text>
<text x="468.9" y="229.2">5</text>
<text x="473.4" y="230.6">5</text>
<text x="484.1" y="230.6">6</text>
<text x="488.6" y="229.2">6</text>
<text x="468.9" y="264.5">1</text>
<text x="468.9" y="268">3</text>
<text x="473.4" y="265.9">1</text>
<text x="473.4" y="269.5">3</text>
<text x="484.1" y="265.9">2</text>
<text x="484.1" y="269.5">4</text>
<text x="488.6" y="264.5">2</text>
<text x="488.6" y="268">4</text>
<text x="468.9" y="271.6">5</text>
<text x="473.4" y="273">5</text>
<text x="484.1" y="273">6</text>
<text x="488.6" y="271.6">6</text>
<text x="468.9" y="306.8">1</text>
<text x="468.9" y="310.4">3</text>
<text x="473.4" y="308.3">1</text>
<text x="473.4" y="311.8">3</text>
<text x="484.1" y="308.3">2</text>
<text x="484.1" y="311.8">4</text>
<text x="488.6" y="306.8">2</text>
<text x="488.6" y="310.4">4</text>
<text x="468.9" y="313.9">5</text>
<text x="473.4" y="315.3">5</text>
<text x="484.1" y="315.3">6</text>
<text x="488.6" y="313.9">6</text>
</g>
<g font-size="3.2" fill="#8d2323">
<text x="249.9" y="67">1</text>
<text x="255.1" y="68.4">P$1</text>
<text x="273.2" y="68.4">P$40</text>
<text x="284.3" y="67">40</text>
<text x="249.9" y="74">2</text>
<text x="255.1" y="75.4">P$2</text>
<text x="273.2" y="75.4">P$39</text>
<text x="284.3" y="74">39</text>
<text x="249.9" y="81.1">3</text>
<text x="255.1" y="82.5">P$3</text>
<text x="273.2" y="82.5">P$38</text>
<text x="284.3" y="81.1">38</text>
<text x="249.9" y="88.1">4</text>
<text x="255.1" y="89.5">P$4</text>
<text x="273.2" y="89.5">P$37</text>
<text x="284.3" y="88.1">37</text>
<text x="249.9" y="95.2">5</text>
<text x="284.3" y="95.2">36</text>
<text x="255.1" y="96.6">P$5</text>
<text x="273.2" y="96.6">P$36</text>
<text x="249.9" y="102.2">6</text>
<text x="255.1" y="103.6">P$6</text>
<text x="273.2" y="103.6">P$35</text>
<text x="284.3" y="102.2">35</text>
<text x="249.9" y="109.3">7</text>
<text x="255.1" y="110.7">P$7</text>
<text x="273.2" y="110.7">P$34</text>
<text x="284.3" y="109.3">34</text>
<text x="249.9" y="116.3">8</text>
<text x="255.1" y="117.8">P$8</text>
<text x="273.2" y="117.8">P$33</text>
<text x="284.3" y="116.3">33</text>
<text x="249.9" y="123.4">9</text>
<text x="255.1" y="124.8">P$9</text>
<text x="273.2" y="124.8">P$32</text>
<text x="284.3" y="123.4">32</text>
<text x="247.9" y="130.5">10</text>
<text x="255.1" y="131.9">P$10</text>
<text x="273.2" y="131.9">P$31</text>
<text x="284.3" y="130.5">31</text>
<text x="247.9" y="137.5">11</text>
<text x="284.3" y="137.5">30</text>
<text x="255.1" y="138.9">P$11</text>
<text x="273.2" y="138.9">P$30</text>
<text x="247.9" y="144.6">12</text>
<text x="255.1" y="146">P$12</text>
<text x="273.2" y="146">P$29</text>
<text x="284.3" y="144.6">29</text>
<text x="247.9" y="151.6">13</text>
<text x="255.1" y="153">P$13</text>
<text x="273.2" y="153">P$28</text>
<text x="284.3" y="151.6">28</text>
<text x="247.9" y="158.7">14</text>
<text x="255.1" y="160.1">P$14</text>
<text x="273.2" y="160.1">P$27</text>
<text x="284.3" y="158.7">27</text>
<text x="247.9" y="165.7">15</text>
<text x="255.1" y="167.1">P$15</text>
<text x="273.2" y="167.1">P$26</text>
<text x="284.3" y="165.7">26</text>
<text x="247.9" y="172.8">16</text>
<text x="284.3" y="172.8">25</text>
<text x="247.9" y="179.8">17</text>
<text x="255.1" y="174.2">P$16</text>
<text x="273.2" y="174.2">P$25</text>
<text x="284.3" y="179.8">24</text>
<text x="255.1" y="181.3">P$17</text>
<text x="273.2" y="181.3">P$24</text>
<text x="247.9" y="186.9">18</text>
<text x="255.1" y="188.3">P$18</text>
<text x="273.2" y="188.3">P$23</text>
<text x="284.3" y="186.9">23</text>
<text x="247.9" y="194">19</text>
<text x="255.1" y="195.4">P$19</text>
<text x="273.2" y="195.4">P$22</text>
<text x="284.3" y="194">22</text>
<text x="247.9" y="201">20</text>
<text x="255.1" y="202.4">P$20</text>
<text x="273.2" y="202.4">P$21</text>
<text x="284.3" y="201">21</text>
</g>
<g font-size="1.4" fill="#238d23">
<text x="71.3" y="31.5">2</text>
<text x="76.2" y="31.5">1</text>
<text x="71.3" y="107.5">1</text>
<text x="76.2" y="107.5">2</text>
<text x="71.3" y="167.5">1</text>
<text x="76.2" y="167.5">2</text>
<text x="71.3" y="227.5">1</text>
<text x="76.2" y="227.5">2</text>
<text x="71.3" y="287.4">1</text>
<text x="76.2" y="287.4">2</text>
<text x="71.3" y="347.4">1</text>
<text x="76.2" y="347.4">2</text>
</g>
</svg>
